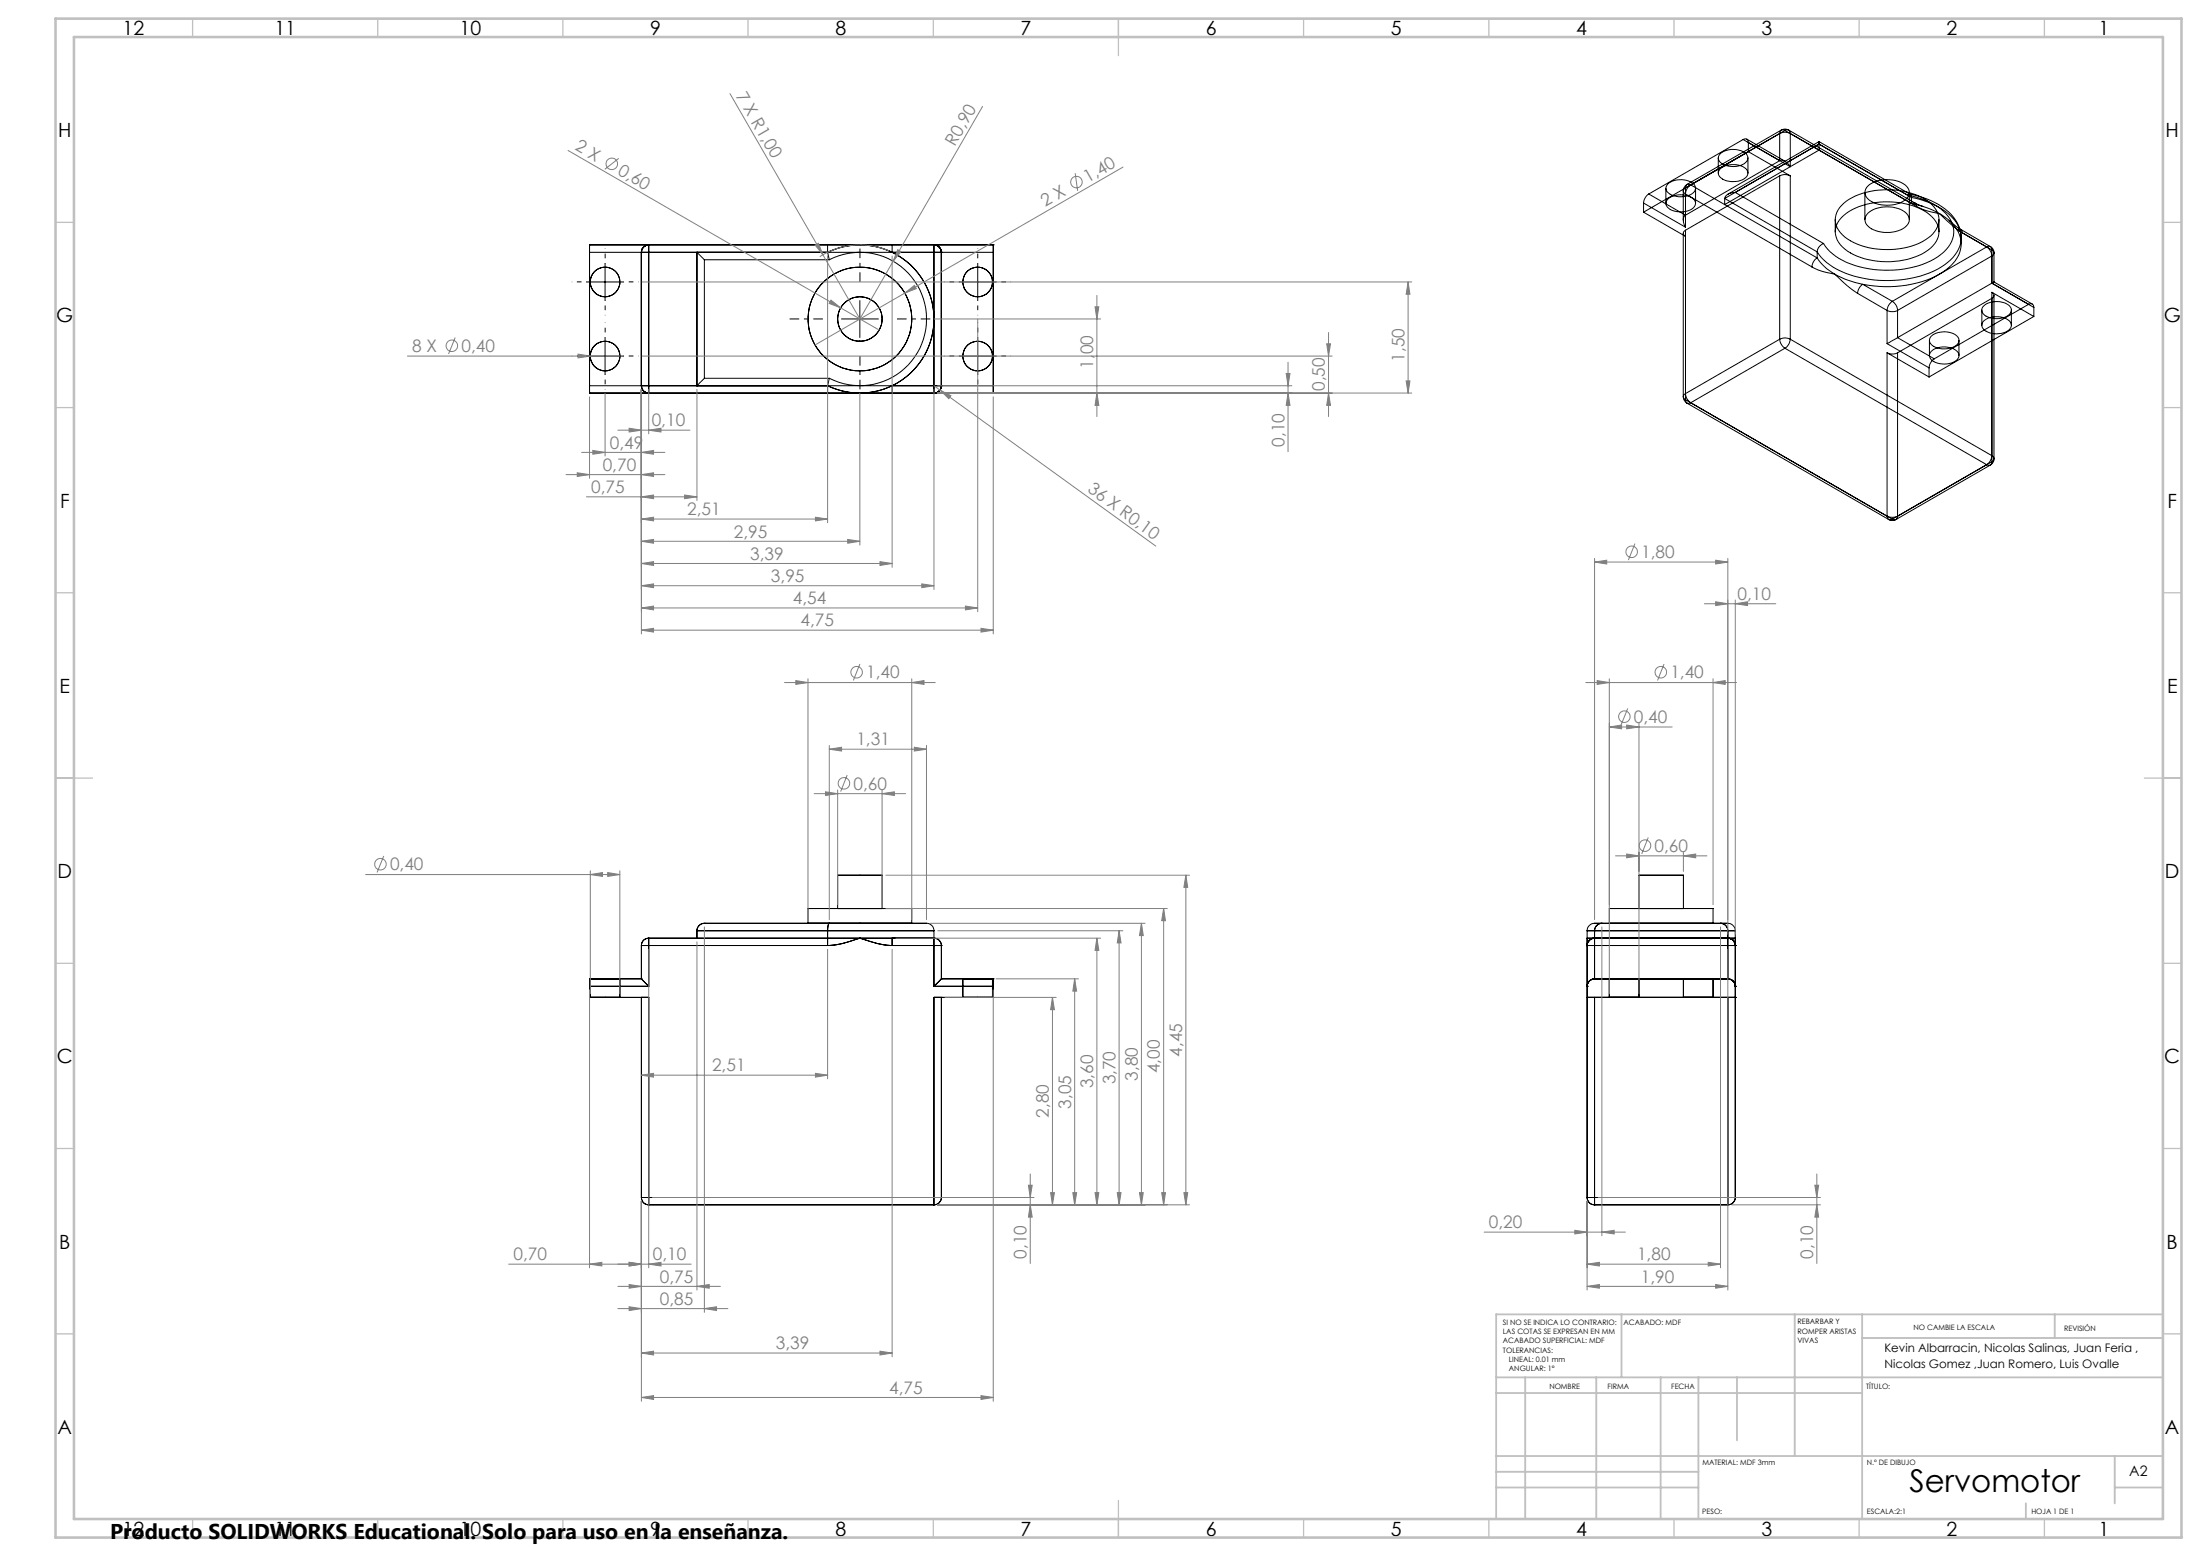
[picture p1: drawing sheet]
<svg xmlns="http://www.w3.org/2000/svg" width="594mm" height="420mm" viewBox="0 0 594 420" stroke-linecap="round" stroke-linejoin="round" font-family="sans-serif">
<g fill="none" stroke="#000" stroke-width=".27">
<path d="M470.6 37.7a.86 .86 0 0 1 1-.1 .86 .86 0 0 1 .5 .9v2.4M470.6 37.7l12.8 7.3M470.6 37.7l-25.4 14.7M471.6 37.6l10.3 5.9M480.5 36a3.1 3.1 0 0 1 2.9 0M480.5 36v7.4M481.9 35.2a.86 .86 0 0 0-1-.1 .86 .86 0 0 0-.4 .9M481.9 35.2a.88 .88 0 0 1 1-.1 .88 .88 0 0 1 .5 .9M481.9 35.2l9.2 5.3M481.9 35.2l-26.8 15.5M483.4 36l34.1 19.7M483.4 36v9"/>
<path d="M491.1 38.2v.7zM491.1 38.9l-25.4 14.7M491.1 38.9l25 14.4M491.1 38.9v1.6M443.8 57.3l11.3 6.5a.87 .87 0 0 1-.6-.8 .87 .87 0 0 1 .6-.9M443.8 54.8l11.3 6.5M443.8 54.8v2.5M445.2 52.4a3.2 3.2 0 0 0-1.4 2.4M445.2 52.4l9.9 5.7M449.8 50.8v4.1M450.3 53.8a5.6 5.6 0 0 1 7.2 .2 1.83 1.83 0 0 1-1.2 2.7 5.5 5.5 0 0 1-6.3-1.1 1.47 1.47 0 0 1 .3-1.8zM450.3 49.7a5.6 5.6 0 0 1 7.2 .2 1.82 1.82 0 0 1-1.2 2.7 5.5 5.5 0 0 1-6.3-1.1 1.47 1.47 0 0 1 .3-1.8z"/>
<path d="M455.1 50.7a.87 .87 0 0 0-.6 .8 .87 .87 0 0 0 .6 .9M455.1 58.1a2.32 2.32 0 0 0 0 3.2M455.1 52.4l34.1 19.7M455.1 50.7v10.6M456.5 49.9a2.97 2.97 0 0 0-1.4 2.5M456.5 49.9a.85 .85 0 0 0-1-.1 .85 .85 0 0 0-.4 .9M456.5 49.9l9.2 5.3M457.8 50.8v4.1M463.9 42.6v4.1M464.4 45.6a5.7 5.7 0 0 1 7.3 .3 1.82 1.82 0 0 1-1.3 2.7 5.5 5.5 0 0 1-6.3-1.2 1.47 1.47 0 0 1 .3-1.8zM464.4 41.5a5.6 5.6 0 0 1 7.3 .3 1.82 1.82 0 0 1-1.3 2.7 5.4 5.4 0 0 1-6.3-1.2 1.47 1.47 0 0 1 .3-1.8zM465.7 53.6a2.59 2.59 0 0 1 2.8-1.7l23.9 13.8"/>
<path d="M465.7 55.2l24.9 14.4M465.7 53.6l24.9 14.4M465.7 53.6v1.6M466.5 52.4l24.6-14.2 24.7 14.2M471.9 42.6v4.1M472.1 40.9l11.3 6.6M472.1 40.9l-28.3 16.4M480.5 43.4a2.21 2.21 0 0 1 2.6 1.2l.3 .4M480.5 47.5a3.1 3.1 0 0 1 2.9 0M480.5 43.4l-25.4 14.7M480.5 47.5l-25.4 14.6M480.5 47.5v44.1"/>
<path d="M483.4 47.5v44.1M491.1 40.5l-25.4 14.7M495.5 59.3v3.3M497.2 58.8a18.5 18.5 0 0 1 15-4.2 14.4 14.4 0 0 1 10.4 5.1 5.3 5.3 0 0 1-1.3 7.2 19.5 19.5 0 0 1-15.6 3.4 12.8 12.8 0 0 1-9.7-5.5 5.1 5.1 0 0 1 1.2-6zM497.8 54.9a19.8 19.8 0 0 1 15.5-3.4 13.8 13.8 0 0 1 9.3 4.9 5.5 5.5 0 0 1-2 7.8 20.8 20.8 0 0 1-16 2.7 12.7 12.7 0 0 1-8.6-5.4 5.4 5.4 0 0 1 1.8-6.6zM503.5 51.9v7.4M504.3 57.6a8.6 8.6 0 0 1 10.4 0 2.35 2.35 0 0 1-.4 3.8 8.9 8.9 0 0 1-10-.4 2.25 2.25 0 0 1 0-3.4zM504.3 50.2a8.6 8.6 0 0 1 10.4 0 2.45 2.45 0 0 1-.9 4.2 8.9 8.9 0 0 1-9.5-.7 2.25 2.25 0 0 1 0-3.5zM515.5 51.9v7.4M515.7 52.4a20.1 20.1 0 0 1 11.7 6.2 9.4 9.4 0 0 1 2.1 7.2M516.1 53.3a19.2 19.2 0 0 1 12 6.5 7.4 7.4 0 0 1-1.4 10.3 25.2 25.2 0 0 1-16.4 5.6 27 27 0 0 1-17.1-4.8l-1.5-1.4-1.1-1.5M516.1 53.3l-.2-.8-.3-.1-.6 .3a17.1 17.1 0 0 1 11.4 6.3 6.8 6.8 0 0 1-1.6 9.1 23.9 23.9 0 0 1-17.5 4.8 21.1 21.1 0 0 1-13.9-5.7l-1-1.5"/>
<path d="M516.1 54.9a25.4 25.4 0 0 1 7.6 2.8M516.1 54.9a.87 .87 0 0 1 1-.1 .87 .87 0 0 1 .4 .9M516.1 53.3v1.6M517.5 55.7l.3 .2a20.9 20.9 0 0 0 5.9 1.8M519.1 55.7l-2-.9-34.1-19.7a1.93 1.93 0 0 0-2.1 0l-25.4 14.7a2.14 2.14 0 0 0-1 1.7v7.9M523.5 59.3v3.3M523.7 57.7l3.3 3.1 2.8 2a.86 .86 0 0 0-.4-.9 .86 .86 0 0 0-1 .1M523.7 57.7a13.1 13.1 0 0 1 4.7 4.3M526.3 59.5l3.1 2.5M158.4 76.1h10M159.2 66.1v2h14M159.2 66.1v40"/>
<path d="M159.2 66.1h109M159.2 66.1h.1M163.4 71.1v10M173.2 68.1h2M173.2 68.1v36M173.2 68.1h.1M175.2 66.1v2M175.2 66.1a1.99 1.99 0 0 0-2 2M175.2 66.1a2.04 2.04 0 0 0-2 2M175.2 68.1v36M175.2 68.1h77M175.2 66.1h.1"/>
<path d="M188.2 68.1l2 2M188.2 68.1v36M188.2 68.1h.1M190.2 70.1h33.7M190.2 70.1v32M223.4 68.1l.5 2M223.4 68.1a20 20 0 0 1 28.8 18 20 20 0 0 1-28.8 18M223.4 68.1h.1M223.9 70.1a18 18 0 0 1 26.3 16 18 18 0 0 1-26.3 16M232.2 66.1a20.6 20.6 0 0 1 8.7 2M232.2 66.1h8.7v2M232.2 66.1h-8.8v2"/>
<path d="M232.2 66.1a20.6 20.6 0 0 0-8.8 2M240.9 68.1a20 20 0 0 1 11.3 18 20 20 0 0 1-11.3 18M252.2 68.1h2M252.2 66.1v2M252.2 66.1a2.05 2.05 0 0 1 2 2M252.2 66.1a2.03 2.03 0 0 1 2 2M252.2 68.1v36M252.2 66.1h.1M254.2 68.1v36M254.2 68.1h.1M259 76.1h10M264 71.1v10"/>
<path d="M268.2 66.1v2h-14M268.2 66.1v40M268.2 66.1h.1M454.5 63v44.1a2.14 2.14 0 0 0 1 1.7l54.4 31.4a1.93 1.93 0 0 0 2.1 0l25.4-14.7a1.93 1.93 0 0 0 1-1.7v-44.1M455.1 62.1v45.8M489.2 72.1l.3 .1a18.1 18.1 0 0 0 5.9 1.8M490.6 69.6a13.4 13.4 0 0 0 4.8 4.4M490.6 69.6a2.97 2.97 0 0 0-1.4 2.5M490.6 68v1.6M492.4 65.7a2.63 2.63 0 0 0-1.8 2.3M495.4 74a25.4 25.4 0 0 0 7.6 2.7M495.4 74l3.3 3.1 2.8 2.1"/>
<path d="M501.5 79.2l8 4.6M503 76.7a3.2 3.2 0 0 0-1.5 2.5M503 76.7l7.9 4.6M528.4 62a7.6 7.6 0 0 1-1.9 10 26.7 26.7 0 0 1-19.2 5.3l-4.3-.6M528.4 62l9.4 5.5M529.4 61.9l8 4.7a1.93 1.93 0 0 1 1 1.7v7.8l10.3 6M536.4 66.7a3.2 3.2 0 0 1 1.4 2.4M536.4 66.7a.86 .86 0 0 1 1-.1 .86 .86 0 0 1 .4 .9M536.4 66.7l-25.5 14.6M537.8 67.5a.87 .87 0 0 1 .6 .8 .87 .87 0 0 1-.6 .8M537.8 76.4l.6-.3zM537.8 78.9a.87 .87 0 0 1 .6 .8 .87 .87 0 0 1-.6 .8l-25.5 14.7"/>
<path d="M537.8 69.1l-25.5 14.7M537.8 76.4l-25.5 14.7M537.8 78.9l11.3 6.5M537.8 76.4l11.3 6.6M537.8 67.5v8.9M537.8 78.9v45.7M158.4 96.1h10M163.4 91.1v10M227.2 86.1h10M232.2 81.1v10M259 96.1h10M264 91.1v10"/>
<path d="M480.5 91.6a3.2 3.2 0 0 0 1.4 2.4M480.5 91.6a3.1 3.1 0 0 1 2.9 0M480.5 91.6l-25.4 14.6M481.9 94l54.5 31.4M481.9 94l-25.4 14.7M483.4 91.6a3.1 3.1 0 0 1-1.5 2.4M483.4 91.6l54.4 31.4M509.5 83.8a3.3 3.3 0 0 0 2.8 0M509.5 95.2a3.3 3.3 0 0 0 2.8 0M509.5 92.8l11.3 6.5M509.5 95.2l11.3 6.6M509.5 83.8v9"/>
<path d="M509.5 95.2v44.1M510.9 81.3a3.2 3.2 0 0 0-1.4 2.5M510.9 81.3a2.97 2.97 0 0 1 1.4 2.5M512.3 91.1l-2.8 1.7M512.3 91.1l10 5.8M512.3 83.8v7.3M512.3 95.2v44.1M520.8 99.3v2.5M520.9 91.9v4M521.4 94.8a5.5 5.5 0 0 1 7.2 .3 1.79 1.79 0 0 1-1.2 2.7 5.4 5.4 0 0 1-6.3-1.2l-.2-.7zM521.4 90.8a5.5 5.5 0 0 1 7.2 .2 1.77 1.77 0 0 1-1.2 2.7 5.4 5.4 0 0 1-6.3-1.1l-.2-.8zM522.3 96.9a3.2 3.2 0 0 0-1.5 2.4"/>
<path d="M528.9 91.9v4M535.1 83.7v4.1M535.6 86.7a5.6 5.6 0 0 1 7.2 .2 1.83 1.83 0 0 1-1.3 2.7 5.4 5.4 0 0 1-6.2-1.1l-.2-.4a1.39 1.39 0 0 1 .5-1.4zM535.6 82.6a5.5 5.5 0 0 1 7.2 .2 1.83 1.83 0 0 1-1.3 2.7 5.4 5.4 0 0 1-6.2-1.1l-.2-.4a1.39 1.39 0 0 1 .5-1.4zM543.1 83.7v4.1M549.1 83a.88 .88 0 0 0-.4-.9 .88 .88 0 0 0-1 0l-25.4 14.8M549.1 85.4l-28.3 16.4M549.1 83v2.4M159.2 106.1h109M159.2 106.1h.1M173.2 104.1h2M173.2 104.1a1.93 1.93 0 0 0 2 2"/>
<path d="M173.2 104.1h-14v2M173.2 104.1a1.97 1.97 0 0 0 2 2M173.2 104.1h.1M175.2 104.1v2M175.2 104.1h77M175.2 106.1h.1M188.2 104.1h.1M190.2 102.1l-2 2M190.2 102.1h33.7M223.4 104.1a19.9 19.9 0 0 0 8.8 2M223.4 104.1v2h8.8M223.4 104.1h.1"/>
<path d="M223.9 102.1l-.5 2M240.9 104.1v2h-8.7M240.9 104.1a19.9 19.9 0 0 1-8.7 2M252.2 104.1v2M252.2 104.1h2M252.2 106.1h.1M254.2 104.1a1.99 1.99 0 0 1-2 2M254.2 104.1h14v2M254.2 104.1h.1M268.2 106.1h.1M455.1 106.2a.87 .87 0 0 0-.6 .9 .87 .87 0 0 0 .6 .8M455.1 107.9a.85 .85 0 0 0 .4 .9 .85 .85 0 0 0 1-.1"/>
<path d="M455.1 106.2a2.97 2.97 0 0 0 1.4 2.5M455.1 107.9l54.4 31.4M456.5 108.7l54.4 31.4M509.5 139.3a3.3 3.3 0 0 0 2.8 0M509.5 139.3a.88 .88 0 0 0 .4 .9 .88 .88 0 0 0 1-.1M512.3 139.3a.87 .87 0 0 1-.4 .9 .87 .87 0 0 1-1-.1M537.8 124.6a.86 .86 0 0 1-.4 .9 .86 .86 0 0 1-1-.1M537.8 123a.87 .87 0 0 1 .6 .8 .87 .87 0 0 1-.6 .8M537.8 123a3.2 3.2 0 0 1-1.4 2.4M537.8 124.6l-26.9 15.5M226.2 236.2h12zM226.2 236.2v9"/>
<path d="M238.2 236.2v9M442.5 236.2h12zM442.5 236.2v9M454.5 236.2v9M173.2 255.2h2M173.2 255.2v9M173.2 255.2h.1M175.2 253.2v2M175.2 253.2a1.93 1.93 0 0 0-2 2M175.2 255.2h48.2M175.2 255.2v11M175.2 253.2h48.2"/>
<path d="M175.2 253.2h.1M188.2 251.2h35.2M188.2 251.2v2M188.2 253.2h.1M188.2 251.2h.1M190.2 249.2a2.05 2.05 0 0 0-2 2M190.2 249.2h33.7M190.2 249.2h.1M218.2 245.2v4M218.2 245.2h28zM218.2 249.2h28zM223.4 253.2h8.8"/>
<path d="M223.4 251.2h28.8zM223.4 253.2v2M223.4 251.2v2M223.9 249.2h26.3zM223.9 249.2l-.3 .8-.2 1.2M226.2 245.2h12zM232.2 253.2h8.7M232.2 253.2l1.2 .4a23.7 23.7 0 0 0 7.5 1.6M232.2 253.2l-1.3 .4a23.2 23.2 0 0 1-7.5 1.6M240.9 253.2v2M240.9 253.2h11.3M240.9 255.2h11.3"/>
<path d="M246.2 245.2v4M250.2 249.2a1.99 1.99 0 0 1 2 2v2M252.2 253.2v2M252.2 255.2h2M252.2 253.2a1.99 1.99 0 0 1 2 2M252.2 255.2v11M252.2 253.2h.1M254.2 255.2v9M254.2 255.2h.1M428.5 255.2h.1M428.5 255.2h2M428.5 253.2h2"/>
<path d="M428.5 253.2v2M428.5 255.2v68M429.1 253.8l.7-.4 .7-.2a1.99 1.99 0 0 0-2 2.1l.2-.8zM430.5 253.2h.1M430.5 251.2h.1M430.5 249.2a2.05 2.05 0 0 0-2 2v2M430.5 253.2v2M430.5 251.2h-2h40h-2M430.5 253.2h36M430.5 253.2a1.99 1.99 0 0 0-2 2M430.5 255.2h36M430.5 251.2h36"/>
<path d="M430.5 251.2v2M430.5 255.2v9M432.5 249.2h.1M432.5 249.2h-2h36h-2M432.5 249.2a1.95 1.95 0 0 0-2 2M432.5 249.2a1.99 1.99 0 0 0-2 2M432.5 249.2h32M434.5 249.2h28zM434.5 245.2h28zM434.5 245.2v4M442.5 245.2h12zM462.5 245.2v4"/>
<path d="M464.5 249.2h.1M464.5 249.2a1.95 1.95 0 0 1 2 2M464.5 249.2a1.99 1.99 0 0 1 2 2M466.5 253.2h.1M466.5 251.2h.1M466.5 249.2a2.05 2.05 0 0 1 2 2v2M466.5 255.2h2M466.5 253.2v2M466.5 253.2a1.99 1.99 0 0 1 2 2M466.5 253.2h2M466.5 251.2v2M466.5 255.2v9"/>
<path d="M466.5 253.2a1.93 1.93 0 0 1 2 2.1M468.5 255.2h.1M468.5 253.2v2M468.5 255.2v68M159.2 264.2v2M159.2 266.2h16M159.2 269.2h16M159.2 266.2v3M159.2 264.2h14M159.2 269.2h.1M159.2 264.2h.1M159.4 264.2h8z"/>
<path d="M159.4 269.2h8zM159.4 264.2v5M167.4 264.2v5M173.2 269.2h2M173.2 264.2l2 2M173.2 269.2v54M173.2 269.2h.1M173.2 264.2h.1M175.2 269.2v54M252.2 269.2h2M252.2 269.2v54M252.2 266.2h16"/>
<path d="M252.2 269.2h16M254.2 264.2l-2 2M254.2 269.2v54M254.2 264.2h14M254.2 269.2h.1M254.2 264.2h.1M260 264.2h8zM260 269.2h8zM260 264.2v5M268 264.2v5M268.2 264.2v2M268.2 266.2v3"/>
<path d="M268.2 269.2h.1M268.2 264.2h.1M428.5 266.2h.1M428.5 269.2h.1M428.5 269.2h2v54M428.5 269.2h40M430.5 264.2h.1M430.5 264.2a2.05 2.05 0 0 0-2 2M430.5 264.2a2.03 2.03 0 0 0-2 2M430.5 264.2h36M434.5 264.2h8zM434.5 269.2h8z"/>
<path d="M434.5 264.2v5M442.5 264.2v5M454.5 264.2h8zM454.5 269.2h8zM454.5 264.2v5M462.5 264.2v5M466.5 264.2h.1M466.5 264.2a2.05 2.05 0 0 1 2 2M466.5 264.2a2.03 2.03 0 0 1 2 2M468.5 269.2h.1M468.5 266.2h.1M468.5 269.2h-2v54"/>
<path d="M173.2 323.2h2M173.2 323.2a1.93 1.93 0 0 0 2 2M173.2 323.2h.1M175.2 323.2v2M175.2 323.2h77M175.2 325.2h77M175.2 325.2h.1M252.2 323.2h2M252.2 323.2v2M252.2 325.2h.1M254.2 323.2a1.99 1.99 0 0 1-2 2M254.2 323.2h.1"/>
<path d="M428.5 323.2h.1M428.5 323.2h2M428.5 323.2a1.99 1.99 0 0 0 2 2M430.5 325.2h.1M430.5 323.2v2M430.5 323.2h36M430.5 325.2h36M466.5 325.2h.1M466.5 323.2h2M466.5 323.2v2M468.5 323.2h.1M468.5 323.2a1.99 1.99 0 0 1-2 2"/>
<circle cx="163.4" cy="76.1" r="4"/>
<circle cx="264" cy="76.1" r="4"/>
<circle cx="163.4" cy="96.1" r="4"/>
<circle cx="232.2" cy="86.1" r="14"/>
<circle cx="232.2" cy="86.1" r="6"/>
<circle cx="264" cy="96.1" r="4"/>
</g>
<g fill="none" stroke="#808080" stroke-width=".27">
<path d="M197.1 25.3l35.1 60.8 9-15.6M265.3 28.7l-24.1 41.8M153.4 40.6l73.6 42.5M167.1 42.7l-3.8 3M290.3 46.8l.7 4.7M303.2 45.1l-58.9 34M173.4 76.1h207.8M220.1 66.2l.9-.5 1.2 3.1zM223.4 69.1v72M240 67.7a20.2 20.2 0 0 0-18.7 1.6M240.9 69.1v84M242.4 67.4l.9 .5-2.1 2.6z"/>
<path d="M244.3 79.1l2.6-2.1 .5 .9zM244.3 79.1l-24.2 14M296.2 79.7v32.7M380.2 76.1l.5 3.3h-1zM380.2 76.1v30M110 96.1h57.4M122.9 91.1l-1.8 4.4M156.1 95.6l3.3 .5-3.3 .5zM173.4 96.1h186.3M224.4 81l2.6 2.1-3.1-1.2zM227 83.1l10.4 6M252.2 86.1h45"/>
<path d="M264 86.1v79M295.7 82.8h1l-.5 3.3zM347.8 97.8v24.1M358.2 92.8h1l-.5 3.3zM358.7 89.8v22.6M159.2 107.1v22M163.4 106.1v17M166.8 116.1h19.5M169.9 115.6l3.3 .5-3.3 .5zM173.2 105.1v66M175.2 116.1l3.3-.5v1zM175.2 105.1v12"/>
<path d="M188.2 105.1v30M232.2 106.1v41M252.2 105.1v54M252.2 104.1l1.6 1.2M253.2 106.1h128M253.2 104.1h95.6M253.8 105.3l3 1.5-.6 .8zM253.8 105.3l58.3 42.1M268.2 107.1v64M296.2 106.1l.5 3.3h-1zM347.3 100.8h1l-.5 3.3zM347.8 106.1l.5 3.3h-1z"/>
<path d="M358.7 106.1l.5 3.3h-1zM379.7 102.8h1l-.5 3.3zM152.8 128.1h26.7M155.9 127.6l3.3 .5-3.3 .5zM157 122.1h22.5M158.3 134.1h29.9M160.1 121.6l3.3 .5-3.3 .5zM173.2 122.1l3.3-.5v1zM173.2 128.1l3.3-.5v1zM173.2 134.1l3.3-.5v1zM184.9 133.6l3.3 .5-3.3 .5zM220.2 139.6l3.2 .5-3.2 .5z"/>
<path d="M173.2 140.1l3.3-.5v1zM173.2 146.1l3.3-.5v1zM173.2 152.1l3.3-.5v1zM173.2 158.1l3.3-.5v1zM173.2 140.1h50.2M173.2 146.1h59M173.2 152.1h67.7M173.2 158.1h79M228.9 145.6l3.3 .5-3.3 .5zM237.6 151.6l3.3 .5-3.3 .5zM248.9 157.6l3.3 .5-3.3 .5zM430.5 151.7l3.3-.5v1z"/>
<path d="M430.5 150.7v97.5M430.5 151.7h36M441.4 146.7l-1.7 4.5M463.2 151.2l3.3 .5-3.3 .5zM466.5 150.7v101.5M173.2 164.1l3.3-.5v1zM173.2 170.1l3.3-.5v1zM173.2 164.1h90.8M173.2 170.1h95M232.2 179.2l-1.8 4.5M260.7 163.6l3.3 .5-3.3 .5zM264.9 169.6l3.3 .5-3.3 .5z"/>
<path d="M449.3 179.2l-1.8 4.5M460.2 163h19.3M463.2 162.4l3.3 .6-3.3 .5zM468.5 163l3.3-.6v1.1zM468.5 161.9v90.3M211.8 184.2h40.7M214.9 183.7l3.3 .5-3.3 .5zM218.2 183.2v65M246.2 184.2l3.3-.5v1zM246.2 183.2v65M428.2 184.2h40.7M431.2 183.7l3.3 .5-3.3 .5z"/>
<path d="M434.5 196.2l3.3-.5v1zM434.5 183.2v85M434.5 196.2h17M439.2 195.7l3.3 .5-3.3 .5zM439.5 191.2l-1.8 4.5M442.5 195.2v73M462.5 184.2l3.3-.5v1zM462.5 183.2v61M219.8 214.2h24.7M222.9 213.7l3.3 .5-3.3 .5zM223.9 202.2l3.3-.5v1zM223.9 201.2v47"/>
<path d="M223.9 202.2h26.3M226.2 213.2v31M228.7 209.2l-1.7 4.5M238.2 214.2l3.3-.5v1zM238.2 213.2v31M246.9 201.7l3.3 .5-3.3 .5zM250.2 201.2v47M98.7 236.1h68.7M103.6 231.1l-1.8 4.4M159.4 236.1l3.3-.6v1.1zM159.4 235v33.2M164.1 235.5l3.3 .6-3.3 .5z"/>
<path d="M167.4 235v33.2M239.2 236.2h82M320.2 236.2l.5 3.3h-1zM320.2 236.2v89M436.2 231h24.7M439.2 230.5l3.3 .5-3.3 .5zM445 226l-1.7 4.5M454.5 231l3.3-.5v1zM454.5 230v5.2M175.2 256.2v86M188.2 254.2v94M190.2 250.2v104"/>
<path d="M223.4 256.2v35M239.2 245.2h76M240.9 256.2v110M241.9 253.2h55.3M251.2 249.2h58M253.2 251.2h50M296.2 253.2l.5 3.3h-1zM296.2 253.2v72M302.2 251.2l.5 3.3h-1zM302.2 251.2v74M308.2 249.2l.5 3.3h-1zM308.2 249.2v76"/>
<path d="M314.2 245.2l.5 3.3h-1zM314.2 245.2v80M432.5 250.2v83.4M464.5 250.2v92M466.5 256.2v92M159.2 267.2v75M255.2 269.2h30M268.2 267.2v111M269 264.2h22.2M284.2 269.2l.5 3.3h-1zM284.2 269.2v56M290.2 264.2l.5 3.3h-1z"/>
<path d="M290.2 264.2v61M173.2 290.2l3.3-.5v1zM173.2 290.2h50.2M220.2 289.7l3.2 .5-3.2 .5zM277.7 319.9h1l-.5 3.3zM278.2 316.9v24.1M490 319.9h1l-.5 3.3zM490.5 316.9v24.1M173.2 324.2v54M176.2 323.2h103M253.2 325.2h68M278.2 325.2l.5 3.3h-1z"/>
<path d="M283.7 321.9h1l-.5 3.3zM289.7 321.9h1l-.5 3.3zM295.7 321.9h1l-.5 3.3zM301.7 321.9h1l-.5 3.3zM307.7 321.9h1l-.5 3.3zM313.7 321.9h1l-.5 3.3zM319.7 321.9h1l-.5 3.3zM400.7 332.6h38.2M425.2 332.1l3.3 .5-3.3 .5zM428.5 324.2v24M431.5 323.2h60M432.5 332.6l3.3-.5v1z"/>
<path d="M467.5 325.2h24M490.5 325.2l.5 3.3h-1zM137.3 341.2h49.3M159.2 341.2l3.3-.5v1zM166.8 347.2h27.7M166.8 353.2h29.7M169.9 340.7l3.3 .5-3.3 .5zM169.9 346.7l3.3 .5-3.3 .5zM169.9 352.7l3.3 .5-3.3 .5zM175.2 341.2l3.3-.5v1zM188.2 347.2l3.3-.5v1zM190.2 353.2l3.3-.5v1z"/>
<path d="M428.5 341.2l3.3-.5v1zM428.5 347.2l3.3-.5v1zM428.5 341.2h36M428.5 347.2h38M461.2 340.7l3.3 .5-3.3 .5zM463.2 346.7l3.3 .5-3.3 .5zM173.2 365.2l3.3-.5v1zM173.2 377.2l3.3-.5v1zM173.2 365.2h67.7M173.2 377.2h95M237.6 364.7l3.3 .5-3.3 .5zM264.9 376.7l3.3 .5-3.3 .5z"/>
<circle cx="165.2" cy="44.2" r="1.55"/>
<circle cx="290.6" cy="49.2" r="1.56"/>
<circle cx="122" cy="93.3" r="1.56"/>
<circle cx="440.5" cy="149" r="1.55"/>
<circle cx="231.3" cy="181.5" r="1.55"/>
<circle cx="438.6" cy="193.4" r="1.55"/>
<circle cx="448.4" cy="181.4" r="1.55"/>
<circle cx="227.8" cy="211.4" r="1.56"/>
<circle cx="102.7" cy="233.3" r="1.55"/>
<circle cx="444.1" cy="228.3" r="1.55"/>
</g>
<g fill="none" stroke="#000" stroke-width=".27" stroke-dasharray="15.2 1.3 1.3 1.3" stroke-dashoffset="15.1" stroke-linecap="butt">
<path d="M158.4 76.1h-4M163.4 71.1v-4M168.4 76.1h4M259 76.1h-4M264 71.1v-4M269 76.1h4M158.4 96.1h-4M163.4 91.1v-4M163.4 81.1v4M168.4 96.1h4M259 96.1h-4M264 81.1v4"/>
<path d="M264 91.1v-4M269 96.1h4M163.4 101.1v4M264 101.1v4"/>
</g>
<path d="M232.2 76.1v-9M222.2 86.1h-9M232.2 96.1v9M242.2 86.1h9" fill="none" stroke="#000" stroke-width=".27" stroke-dasharray="15.2 1.3 1.3 1.3" stroke-dashoffset="12.6" stroke-linecap="butt"/>
<g fill="none" stroke="#c0c0c0" stroke-width=".35">
<path d="M52 5v5M102 5v5M152 5v5M202 5v5M252 5v5M302 5v10M352 5v5M402 5v5M452 5v5M502 5v5M552 5v5M15 60h5"/>
<path d="M584 60h5M15 110h5M584 110h5M15 160h5M584 160h5M15 210h10M579 210h10M15 260h5M584 260h5M15 310h5M584 310h5M15 360h5"/>
<path d="M584 360h5M52 410v5M102 410v5M152 410v5M202 410v5M252 410v5M302 405v10M352 410v5M402 410v5M452 410v5M502 410v5M552 410v5"/>
</g>
<g fill="none" stroke="#c0c0c0" stroke-width=".5">
<path d="M437.8 354.8v17M484.6 354.8v38.2M502.8 354.8v55.2M554.8 354.8v6.4M584 354.8h-180v55.2M404 371.8h180M404 376h98.8M411.8 371.8v38.2M431 371.8v38.2M448.4 371.8v38.2M458.6 371.8v38.2M469 371.8v17"/>
<path d="M502.8 361.2h81.2M404 397.3h54.6M404 393h180M571 393v12.8M404 401.5h54.6M547 405.8v4.2M571 401.5h13"/>
</g>
<path d="M15 5h574v410h-574zM20 10h564v400h-564z" fill="none" stroke="#c0c0c0" stroke-width=".7"/>
<g fill="#808080">
<path d="M220.1 66.2l.9-.5 1.2 3.1z"/>
<path d="M224.4 81l2.6 2.1-3.1-1.2z"/>
<path d="M156.1 95.6l3.3 .5-3.3 .5z"/>
<path d="M244.3 79.1l2.6-2.1 .5 .9z"/>
<path d="M242.4 67.4l.9 .5-2.1 2.6z"/>
<path d="M253.8 105.3l3 1.5-.6 .8z"/>
<path d="M169.9 340.7l3.3 .5-3.3 .5zM159.2 341.2l3.3-.5v1zM238.2 214.2l3.3-.5v1zM222.9 213.7l3.3 .5-3.3 .5zM246.2 184.2l3.3-.5v1zM214.9 183.7l3.3 .5-3.3 .5zM246.9 201.7l3.3 .5-3.3 .5zM223.9 202.2l3.3-.5v1zM468.5 163l3.3-.6v1.1zM463.2 162.4l3.3 .6-3.3 .5zM173.2 122.1l3.3-.5v1zM160.1 121.6l3.3 .5-3.3 .5zM173.2 128.1l3.3-.5v1zM155.9 127.6l3.3 .5-3.3 .5z"/>
<path d="M169.9 340.7l3.3 .5-3.3 .5zM175.2 341.2l3.3-.5v1zM169.9 346.7l3.3 .5-3.3 .5zM188.2 347.2l3.3-.5v1zM169.9 352.7l3.3 .5-3.3 .5zM190.2 353.2l3.3-.5v1zM173.2 290.2l3.3-.5v1zM220.2 289.7l3.2 .5-3.2 .5zM173.2 365.2l3.3-.5v1zM237.6 364.7l3.3 .5-3.3 .5zM173.2 377.2l3.3-.5v1zM264.9 376.7l3.3 .5-3.3 .5zM159.4 236.1l3.3-.6v1.1zM164.1 235.5l3.3 .6-3.3 .5zM425.2 332.1l3.3 .5-3.3 .5zM432.5 332.6l3.3-.5v1zM428.5 341.2l3.3-.5v1zM461.2 340.7l3.3 .5-3.3 .5zM428.5 347.2l3.3-.5v1zM463.2 346.7l3.3 .5-3.3 .5zM434.5 196.2l3.3-.5v1zM439.2 195.7l3.3 .5-3.3 .5zM439.2 230.5l3.3 .5-3.3 .5zM454.5 231l3.3-.5v1zM431.2 183.7l3.3 .5-3.3 .5zM462.5 184.2l3.3-.5v1zM430.5 151.7l3.3-.5v1zM463.2 151.2l3.3 .5-3.3 .5zM169.9 115.6l3.3 .5-3.3 .5zM175.2 116.1l3.3-.5v1zM173.2 134.1l3.3-.5v1zM184.9 133.6l3.3 .5-3.3 .5zM173.2 140.1l3.3-.5v1zM220.2 139.6l3.2 .5-3.2 .5zM173.2 146.1l3.3-.5v1zM228.9 145.6l3.3 .5-3.3 .5zM173.2 152.1l3.3-.5v1zM237.6 151.6l3.3 .5-3.3 .5zM173.2 158.1l3.3-.5v1zM248.9 157.6l3.3 .5-3.3 .5zM173.2 164.1l3.3-.5v1zM260.7 163.6l3.3 .5-3.3 .5zM173.2 170.1l3.3-.5v1zM264.9 169.6l3.3 .5-3.3 .5z"/>
<path d="M278.2 325.2l.5 3.3h-1zM277.7 319.9h1l-.5 3.3zM283.7 321.9h1l-.5 3.3zM284.2 269.2l.5 3.3h-1zM289.7 321.9h1l-.5 3.3zM290.2 264.2l.5 3.3h-1zM295.7 321.9h1l-.5 3.3zM296.2 253.2l.5 3.3h-1zM301.7 321.9h1l-.5 3.3zM302.2 251.2l.5 3.3h-1zM307.7 321.9h1l-.5 3.3zM308.2 249.2l.5 3.3h-1zM313.7 321.9h1l-.5 3.3zM314.2 245.2l.5 3.3h-1zM319.7 321.9h1l-.5 3.3zM320.2 236.2l.5 3.3h-1zM490.5 325.2l.5 3.3h-1zM490 319.9h1l-.5 3.3zM347.8 106.1l.5 3.3h-1zM347.3 100.8h1l-.5 3.3zM379.7 102.8h1l-.5 3.3zM380.2 76.1l.5 3.3h-1zM358.7 106.1l.5 3.3h-1zM358.2 92.8h1l-.5 3.3zM296.2 106.1l.5 3.3h-1zM295.7 82.8h1l-.5 3.3z"/>
</g>
<text font-size="8.5" x="515.6" y="402.7">Servomotor</text>
<text font-size="5.8" x="29.7" y="415.3">Producto SOLIDWORKS Educational. Solo para uso en la enseñanza.</text>
<g font-size="5.3">
<text x="33.1" y="9.5">12</text>
<text x="74.1" y="9.5">11</text>
<text x="124.1" y="9.5">10</text>
<text x="175.6" y="9.5">9</text>
<text x="225.6" y="9.5">8</text>
<text x="275.6" y="9.5">7</text>
<text x="325.6" y="9.5">6</text>
<text x="375.6" y="9.5">5</text>
<text x="425.6" y="9.5">4</text>
<text x="475.6" y="9.5">3</text>
<text x="525.6" y="9.5">2</text>
<text x="566.6" y="9.5">1</text>
<text x="15.7" y="37">H</text>
<text x="584.7" y="37">H</text>
<text x="15.2" y="87">G</text>
<text x="584.2" y="87">G</text>
<text x="16.2" y="137">F</text>
<text x="585.2" y="137">F</text>
<text x="16.1" y="187">E</text>
<text x="585.1" y="187">E</text>
<text x="15.5" y="237">D</text>
<text x="584.5" y="237">D</text>
<text x="15.4" y="287">C</text>
<text x="584.4" y="287">C</text>
<text x="16" y="337">B</text>
<text x="585" y="337">B</text>
<text x="15.5" y="387">A</text>
<text x="584.5" y="387">A</text>
<text x="33.1" y="414.5">12</text>
<text x="74.1" y="414.5">11</text>
<text x="124.1" y="414.5">10</text>
<text x="175.6" y="414.5">9</text>
<text x="225.6" y="414.5">8</text>
<text x="275.6" y="414.5">7</text>
<text x="325.6" y="414.5">6</text>
<text x="375.6" y="414.5">5</text>
<text x="425.6" y="414.5">4</text>
<text x="475.6" y="414.5">3</text>
<text x="525.6" y="414.5">2</text>
<text x="566.6" y="414.5">1</text>
</g>
<g font-size="4.7" fill="#808080">
<text x="198.6" y="25.9" transform="rotate(60 198.6 25.9)">7 X R1,00</text>
<text x="155.1" y="40.3" transform="rotate(30 155.1 40.3)">2 X</text>
<text x="257.8" y="39.6" transform="rotate(-60 257.8 39.6)">R0,90</text>
<text x="166.6" y="47" transform="rotate(30 166.6 47)">0,60</text>
<text x="293.7" y="49.3" transform="rotate(-30 293.7 49.3)">1,40</text>
<text x="282.2" y="56" transform="rotate(-30 282.2 56)">2 X</text>
<text x="111.3" y="95">8 X</text>
<text x="124.6" y="95">0,40</text>
<text x="295.2" y="99.5" transform="rotate(-90 295.2 99.5)">1,00</text>
<text x="379.2" y="97.6" transform="rotate(-90 379.2 97.6)">1,50</text>
<text x="357.7" y="105.5" transform="rotate(-90 357.7 105.5)">0,50</text>
<text x="176" y="115.1">0,10</text>
<text x="164.6" y="121.1">0,49</text>
<text x="346.8" y="120.6" transform="rotate(-90 346.8 120.6)">0,10</text>
<text x="162.7" y="127.1">0,70</text>
<text x="159.6" y="133.1">0,75</text>
<text x="293.4" y="132.6" transform="rotate(36 293.4 132.6)">36 X R0,10</text>
<text x="185.5" y="139.1">2,51</text>
<text x="198.2" y="145.1">2,95</text>
<text x="202.5" y="151.1">3,39</text>
<text x="443.1" y="150.6">1,80</text>
<text x="208.2" y="157.1">3,95</text>
<text x="469.1" y="161.9">0,10</text>
<text x="214.1" y="163.1">4,54</text>
<text x="216.2" y="169.1">4,75</text>
<text x="233.9" y="183.1">1,40</text>
<text x="451" y="183.1">1,40</text>
<text x="441.2" y="195.1">0,40</text>
<text x="231.2" y="201.2">1,31</text>
<text x="230.4" y="213.1">0,60</text>
<text x="446.7" y="229.9">0,60</text>
<text x="105.3" y="235">0,40</text>
<text x="319.2" y="285.2" transform="rotate(-90 319.2 285.2)">4,45</text>
<text x="192.3" y="289.2">2,51</text>
<text x="295.2" y="293.7" transform="rotate(-90 295.2 293.7)">3,60</text>
<text x="301.2" y="292.7" transform="rotate(-90 301.2 292.7)">3,70</text>
<text x="307.2" y="291.7" transform="rotate(-90 307.2 291.7)">3,80</text>
<text x="313.2" y="289.7" transform="rotate(-90 313.2 289.7)">4,00</text>
<text x="289.2" y="299.2" transform="rotate(-90 289.2 299.2)">3,05</text>
<text x="283.2" y="301.7" transform="rotate(-90 283.2 301.7)">2,80</text>
<text x="402" y="331.6">0,20</text>
<text x="138.7" y="340.2">0,70</text>
<text x="176.3" y="340.2">0,10</text>
<text x="277.2" y="339.7" transform="rotate(-90 277.2 339.7)">0,10</text>
<text x="442" y="340.2">1,80</text>
<text x="489.5" y="339.7" transform="rotate(-90 489.5 339.7)">0,10</text>
<text x="178.2" y="346.2">0,75</text>
<text x="443" y="346.2">1,90</text>
<text x="178.2" y="352.2">0,85</text>
<text x="209.5" y="364.2">3,39</text>
<text x="240.1" y="376.2">4,75</text>
</g>
<text font-size="3.9" x="574.9" y="398.5">A2</text>
<g font-size="3.2">
<text x="508.8" y="365.1">Kevin Albarracin, Nicolas Salinas, Juan Feria ,</text>
<text x="508.8" y="369.2">Nicolas Gomez ,Juan Romero, Luis Ovalle</text>
</g>
<g font-size="2">
<text x="405.8" y="357.6">SI NO SE INDICA LO CONTRARIO:</text>
<text x="438.4" y="357.6">ACABADO: MDF</text>
<text x="485.3" y="357.5">REBARBAR Y</text>
<text x="485.3" y="360">ROMPER ARISTAS</text>
<text x="516.6" y="359">NO CAMBIE LA ESCALA</text>
<text x="557.3" y="359.2">REVISIÓN</text>
<text x="405.8" y="360.1">LAS COTAS SE EXPRESAN EN MM</text>
<text x="405.8" y="362.6">ACABADO SUPERFICIAL: MDF</text>
<text x="405.8" y="365.1">TOLERANCIAS:</text>
<text x="485.3" y="362.5">VIVAS</text>
<text x="407.4" y="367.6">LINEAL: 0.01 mm</text>
<text x="407.4" y="370.1">ANGULAR: 1°</text>
<text x="418.3" y="375">NOMBRE</text>
<text x="434" y="374.9">FIRMA</text>
<text x="451.2" y="374.9">FECHA</text>
<text x="503.9" y="374.9">TÍTULO:</text>
<text x="459.6" y="395.5">MATERIAL: MDF 3mm</text>
<text x="504.1" y="395.5">N.º DE DIBUJO</text>
<text x="459.6" y="408.5">PESO:</text>
<text x="504.1" y="408.6">ESCALA:2:1</text>
<text x="548.5" y="408.6">HOJA 1 DE 1</text>
</g>
</svg>
